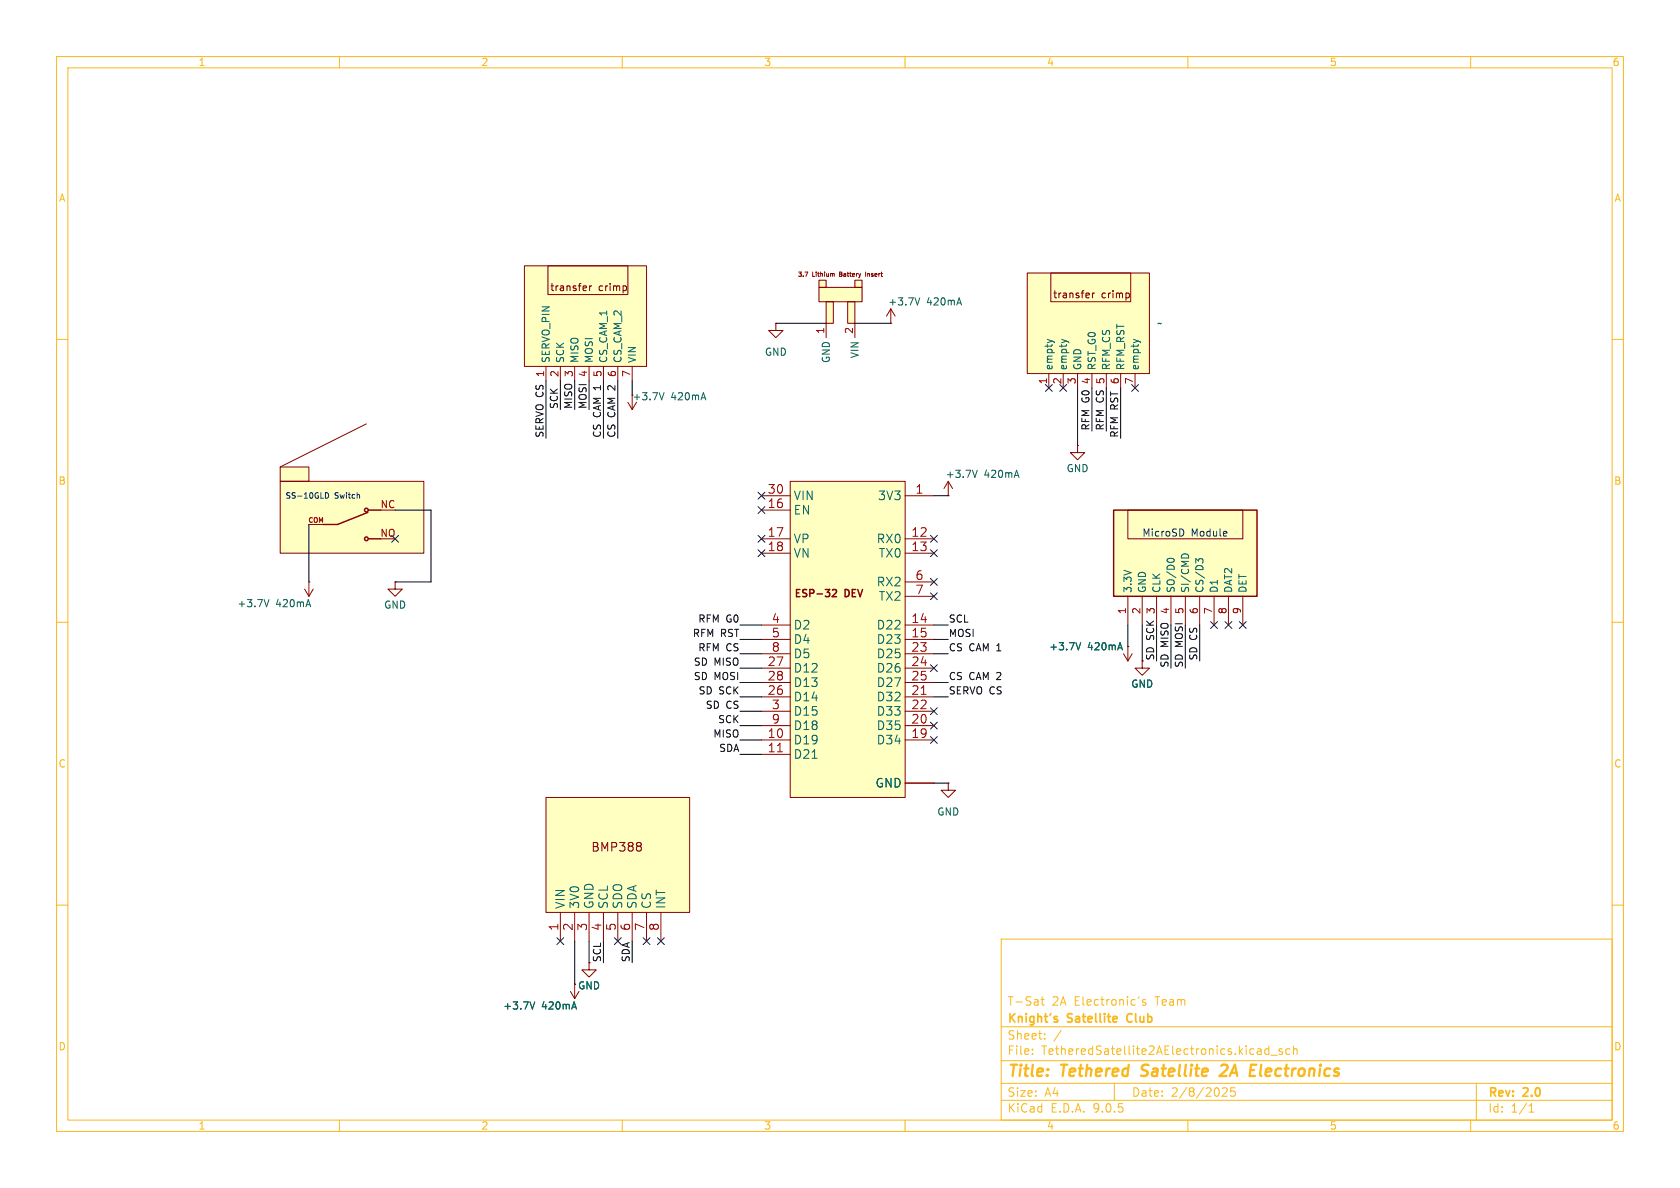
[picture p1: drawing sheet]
<svg xmlns="http://www.w3.org/2000/svg" width="297mm" height="210mm" viewBox="0 0 297 210" stroke-linecap="round" stroke-linejoin="round" font-family="sans-serif">
<g fill="none" stroke="#f9b91d" stroke-width=".18">
<path d="M10 10h277v190h-277zM12 12h273v186h-273zM60 10v2M110 10v2M160 10v2M210 10v2M260 10v2M10 60h2M285 60h2M10 110h2M285 110h2M10 160h2"/>
<path d="M177 166h108v32h-108zM184 176.7h.6M184.2 176.2v1.3l.4 .2M201.4 176.2l-.2 .3M202.5 176.8l-.3-.1-.2 .2v.2l.5 .2v.3h-.5M285 160h2M60 198v2M110 198v2M160 198v2M177 194.5h108M177 191.5h108M177 187.5h108"/>
<path d="M177 181.5h108M182.5 186.3v.1M182.5 185.5v.1M184.7 183.6v.1M184.7 182.8v.1M187.6 182.1l-1.3 2M197 191.5v3M210 198v2M216.1 192.4l.6-.1 .2 .1 .1 .3-1 1.1h1M218.3 192.3h-.7l-.1 .7 .2-.1h.5l.2 .3-.1 .5-.2 .1-.6-.1M224.3 184.9v1.5M224.3 185.5l-.4-.1-.3 .3v.4l.1 .2h.6"/>
<path d="M224.7 186.5h1.1M226.7 185.5l-.4-.1-.2 .2 .1 .2 .5 .2v.3h-.6M228 185.5l-.4-.1-.3 .3v.4l.2 .2h.5M228.7 185.5l.2-.1 .3 .1 .1 .9M228.7 184.9v1.5M260 198v2M261 191.5v6.5M270.3 196.6h.9M270.3 195.5l.4-.4v1.5"/>
</g>
<path d="M201.7 190.1l.3 .1M202 188.4l-.1 .2v.4M216.7 188.2h-.5l-.3 .2M216.9 189.1l-1.3 1.1h1.2M221.2 188.2h.9" fill="none" stroke="#f9b91d" stroke-width=".4"/>
<path d="M199.3 179.4l-.1 .4 .1 .7M186.9 180.3v.3" fill="none" stroke="#f9b91d" stroke-width=".3"/>
<path d="M69.8 102.9v1.2h1.3l-1.3 1.3-1.2-1.3h1.2M69.8 102.9h.1M104.1 170.2v1.3h1.3l-1.3 1.2-1.2-1.2h1.2M104.1 170.2h.1" fill="none" stroke="#840000" stroke-width=".18"/>
<path d="M92.7 47h21.6v17.8h-21.6z" fill="#ffffc2"/>
<g fill="none" stroke="#840000" stroke-width=".18">
<path d="M92.7 47h21.6v17.8h-21.6zM96.9 47h14.1v5.1h-14.1zM104.2 50.5v.9M104.6 50.5l-.4 .3M110.6 50.6l.2 .2-.2 .5M96.5 64.8v2.5M99.1 64.8v2.5M101.6 64.8v2.5M104.1 64.8v2.5M106.7 64.8v2.5M109.2 64.8v2.5M111.8 64.8v2.5"/>
<path d="M167.6 138.4v1.3h1.3l-1.3 1.3-1.2-1.3h1.2M167.6 138.4h.1"/>
</g>
<g fill="#ffffc2">
<path d="M49.5 82.6h5.1v2.5h-5.1z"/>
<path d="M49.5 85.1h25.4v12.7h-25.4z"/>
</g>
<path d="M157.5 57.2h.1M157.5 54.6l-.8 1.3M157.5 54.6l.7 1.3M157.5 54.6v2.6M64.8 74.9l-15.3 7.7M111 71.1l.8 1.3M111.8 69.9v2.5M112.5 71.1l-.7 1.3M49.5 82.6h5.1v2.5h-5.1zM49.5 85.1h25.4v12.7h-25.4zM54.6 92.7h2.5" fill="none" stroke="#840000" stroke-width=".18"/>
<g fill="none" stroke="#840000" stroke-width=".25">
<path d="M65 90.6l-5.3 2.1h-2.6M65.2 90.2h2.1M65.2 95.3h2.1"/>
<circle cx="64.8" cy="90.2" r=".33"/>
<circle cx="64.8" cy="95.3" r=".33"/>
</g>
<path d="M57.5 87.1a.5 .5 0 0 1 .6 .5 .5 .5 0 0 1-.6 .5z" fill="none" stroke="#00f" stroke-width=".18"/>
<path d="M162.6 52.6l-.4 1.3M117.4 69.4l-.4 1.3" fill="none" stroke="#006464" stroke-width=".18"/>
<path d="M96.5 141h25.4v20.3h-25.4z" fill="#ffffc2"/>
<g fill="none" stroke="#840000" stroke-width=".18">
<path d="M190.5 78.7v1.3h1.3l-1.3 1.3-1.3-1.3h1.3M190.5 78.7h.1M53.8 104.1l.8 1.3M54.6 102.9h.1M54.6 102.9v2.5M55.4 104.1l-.8 1.3M96.5 141h25.4v20.3h-25.4zM113.2 149l.2 .2-.2 .3M113.2 149.7l.2 .2-.2 .5M99.1 161.3v5.1M100.8 175.3l.8 1.2M101.6 161.3v5.1"/>
<path d="M101.6 174v2.5M102.4 175.3l-.8 1.2M104.1 161.3v5.1M106.7 161.3v5.1M109.2 161.3v5.1M111.8 161.3v5.1M114.3 161.3v5.1M116.8 161.3v5.1"/>
</g>
<path d="M47.5 106l-.4 1.3M94.5 177.1l-.4 1.3" fill="none" stroke="#006464" stroke-width=".18"/>
<path d="M196.9 90.2h25.3v15.2h-25.3z" fill="#ffffc2"/>
<path d="M196.9 90.2h25.3v15.2h-25.3z" fill="none" stroke="#840000" stroke-width=".25"/>
<path d="M199.4 90.2h20.3v5.1h-20.3zM199.4 105.4v5.1M201.9 105.4v5.1M204.5 105.4v5.1M207 105.4v5.1M209.5 105.4v5.1M212.1 105.4v5.1M214.6 105.4v5.1M217.2 105.4v5.1M219.7 105.4v5.1" fill="none" stroke="#840000" stroke-width=".18"/>
<path d="M209.2 93.7l.1 .4-.1 .5" fill="none" stroke="#00f" stroke-width=".18"/>
<path d="M206.3 99.1a.68 .68 0 0 1 .7-.4 .68 .68 0 0 1 .6 .4M208.9 98.3a.68 .68 0 0 1 .6-.4 .68 .68 0 0 1 .6 .4M212.7 99.4v-.4l-.3-.2h-.4l-.1 .4-.5-.4v.7" fill="none" stroke="#006464" stroke-width=".18"/>
<path d="M181.6 48.3h21.6v17.7h-21.6z" fill="#ffffc2"/>
<path d="M181.6 48.3h21.6v17.7h-21.6zM185.8 48.3h14.1v5h-14.1zM193.1 51.8v.8M193.5 51.8l-.4 .2M199.5 51.9l.2 .1-.2 .6M185.4 66v2.6M188 66v2.6M190.5 66v2.6M193 66v2.6M195.6 66v2.6M198.1 66v2.6M200.7 66v2.6" fill="none" stroke="#840000" stroke-width=".18"/>
<path d="M185.2 60l.8 .3M187.7 60l.8 .3M200.4 60l.8 .3" fill="none" stroke="#006464" stroke-width=".18"/>
<path d="M139.7 85.1h20.3v55.9h-20.3z" fill="#ffffc2"/>
<g fill="none" stroke="#840000" stroke-width=".18">
<path d="M134.6 87.6h5.1M134.6 90.2h5.1M134.6 95.3h5.1M134.6 97.8h5.1M139.7 85.1h20.3v55.9h-20.3zM160 87.6h5.1M160 95.3h5.1M160 97.8h5.1M167.6 87.6h.1M167.6 85.1l-.7 1.3M167.6 85.1l.8 1.3M167.6 85.1v2.5"/>
<path d="M134.6 110.5h5.1M134.6 113h5.1M134.6 115.6h5.1M134.6 118.1h5.1M160 110.5h5.1M160 113h5.1M160 115.6h5.1M160 118.1h5.1M160 102.9h5.1M160 105.4h5.1M134.6 120.7h5.1M134.6 123.2h5.1"/>
<path d="M134.6 125.7h5.1M134.6 128.3h5.1M134.6 130.8h5.1M134.6 133.4h5.1M160 120.7h5.1M160 123.2h5.1M160 125.7h5.1M160 128.3h5.1M160 130.8h5.1M160 138.4h5.1"/>
</g>
<path d="M147.2 104.3l.4-.1 .3 .4-.8 .9h.8" fill="none" stroke="#840000" stroke-width=".25"/>
<path d="M172.8 83.1l-.5 1.3M143.6 134h.8" fill="none" stroke="#006464" stroke-width=".18"/>
<path d="M137.5 132.9h.8M162.9 122.7h.8" fill="none" stroke="#a90000" stroke-width=".18"/>
<g fill="#ffffc2">
<path d="M144.8 49.5h1.2v1.3h-1.2z"/>
<path d="M144.8 50.8h7.6v2.5h-7.6z"/>
<path d="M146 53.3h1.3v3.9h-1.3z"/>
<path d="M149.9 53.3h1.2v3.9h-1.2z"/>
<path d="M151.1 49.5h1.3v1.3h-1.3z"/>
</g>
<g fill="none" stroke="#840000" stroke-width=".18">
<path d="M137.2 57.2v1.2h1.2l-1.2 1.3-1.3-1.3h1.3M137.2 57.2h.1M142.3 48.1h.5l-.3 .8M144.8 49.5h1.2v1.3h-1.2zM144.8 50.8h7.6v2.5h-7.6zM146 53.3h1.3v3.9h-1.3zM146 57.2v2.5M147.3 48.4l.2 .1v.4M149.9 53.3h1.2v3.9h-1.2zM151.1 49.5h1.3v1.3h-1.3zM151.1 57.2v2.5M153 48.1v.8"/>
<path d="M198.6 115.6l.8 1.2M199.4 114.3h.1M199.4 114.3v2.5M200.2 115.6l-.8 1.2M201.9 116.8v1.3h1.3l-1.3 1.3-1.2-1.3h1.2M201.9 116.8h.1M104.1 170.2h.1"/>
</g>
<path d="M191.1 113.6l-.5 1.3M94.5 177.1l-.4 1.3" fill="none" stroke="#006464" stroke-width=".18"/>
<g fill="none" stroke="#000" stroke-width=".18">
<path d="M137.2 57.2h8.8M151.1 57.2h6.4M96.5 67.3v10.2M99.1 67.3v5.1M101.6 67.3v5.1M104.1 67.3v5.1M106.7 67.3v10.2M109.2 67.3v10.2M111.8 67.3v2.6M190.5 68.6v10.1M193 68.6v7.6M195.6 68.6v7.6"/>
<path d="M198.1 68.6v8.9M54.6 92.7v10.2M69.8 90.2h6.4v12.7h-6.4M165.1 87.6h2.5M130.8 113h3.8M130.8 118.1h3.8M130.8 110.5h3.8M130.8 115.6h3.8M165.1 113h2.5M165.1 110.5h2.5M165.1 115.6h2.5M199.4 110.5v3.8"/>
<path d="M201.9 110.5v6.3M204.5 110.5v6.3M207 110.5v7.6M209.5 110.5v7.6M212.1 110.5v6.3M130.8 123.2h3.8M130.8 125.7h3.8M130.8 120.7h3.8M130.8 128.3h3.8M130.8 133.4h3.8M130.8 130.8h3.8M165.1 138.4h2.5"/>
<path d="M165.1 123.2h2.5M165.1 120.7h2.5M101.6 166.4v7.6M104.1 166.4v3.8M106.7 166.4v3.8M111.8 166.4v3.8"/>
</g>
<g fill="none" stroke="#000084" stroke-width=".18">
<path d="M184.8 68l1.2 1.2M186 68l-1.2 1.2M187.4 68l1.2 1.2M188.6 68l-1.2 1.2M200.1 68l1.2 1.2M201.3 68l-1.2 1.2M69.2 94.6l1.3 1.3M70.5 94.6l-1.3 1.3M134 87l1.2 1.2M134 89.6l1.2 1.2M134 94.6l1.2 1.3M134 97.2l1.2 1.2"/>
<path d="M135.2 87l-1.2 1.2M135.2 89.6l-1.2 1.2M135.2 94.6l-1.2 1.3M135.2 97.2l-1.2 1.2M164.5 97.2l1.2 1.2M164.5 94.6l1.2 1.3M165.7 97.2l-1.2 1.2M165.7 94.6l-1.2 1.3M164.5 102.3l1.2 1.2M164.5 117.5l1.2 1.2M164.5 104.8l1.2 1.2M165.7 102.3l-1.2 1.2"/>
<path d="M165.7 117.5l-1.2 1.2M165.7 104.8l-1.2 1.2M214 109.9l1.2 1.2M215.2 109.9l-1.2 1.2M216.6 109.9l1.2 1.2M217.8 109.9l-1.2 1.2M219.1 109.9l1.2 1.2M220.3 109.9l-1.2 1.2M164.5 130.2l1.2 1.2M164.5 125.1l1.2 1.2M164.5 127.7l1.2 1.2M165.7 130.2l-1.2 1.2"/>
<path d="M165.7 125.1l-1.2 1.2M165.7 127.7l-1.2 1.2M98.5 165.8l1.2 1.2M99.7 165.8l-1.2 1.2M108.6 165.8l1.2 1.2M109.8 165.8l-1.2 1.2M113.7 165.8l1.2 1.2M114.9 165.8l-1.2 1.2M116.2 165.8l1.2 1.2M117.4 165.8l-1.2 1.2"/>
</g>
<g font-size="2.8" fill="#f9b91d">
<text x="178" y="190.9">Title:</text>
<text x="187.7" y="190.9">Tethered</text>
<text x="202.6" y="190.9">Satellite</text>
<text x="217.4" y="190.9">2A</text>
<text x="223.4" y="190.9">Electronics</text>
</g>
<g font-size="2.1" fill="#a90000">
<text x="135.6" y="87.4">30</text>
<text x="135.6" y="89.9">16</text>
<text x="161.8" y="87.4">1</text>
<text x="135.6" y="95">17</text>
<text x="161" y="95">12</text>
<text x="135.6" y="97.5">18</text>
<text x="161" y="97.5">13</text>
<text x="161.8" y="102.6">6</text>
<text x="161.8" y="105.2">7</text>
<text x="136.4" y="110.2">4</text>
<text x="136.4" y="112.8">5</text>
<text x="161" y="110.2">14</text>
<text x="161" y="112.8">15</text>
<text x="135.6" y="117.9">27</text>
<text x="136.4" y="115.3">8</text>
<text x="161" y="115.3">23</text>
<text x="161" y="117.9">24</text>
<text x="135.6" y="120.4">28</text>
<text x="135.6" y="122.9">26</text>
<text x="136.4" y="125.5">3</text>
<text x="161" y="120.4">25</text>
<text x="161" y="122.9">21</text>
<text x="161" y="125.5">22</text>
<text x="135.6" y="130.6">10</text>
<text x="136.4" y="128">9</text>
<text x="161" y="128">20</text>
<text x="161" y="130.6">19</text>
<text x="135.6" y="133.1">11</text>
<text x="98.8" y="164.6" transform="rotate(-90 98.8 164.6)">1</text>
<text x="101.3" y="164.6" transform="rotate(-90 101.3 164.6)">2</text>
<text x="103.9" y="164.6" transform="rotate(-90 103.9 164.6)">3</text>
<text x="106.4" y="164.6" transform="rotate(-90 106.4 164.6)">4</text>
<text x="109" y="164.6" transform="rotate(-90 109 164.6)">5</text>
<text x="111.5" y="164.6" transform="rotate(-90 111.5 164.6)">6</text>
<text x="114" y="164.6" transform="rotate(-90 114 164.6)">7</text>
<text x="116.6" y="164.6" transform="rotate(-90 116.6 164.6)">8</text>
</g>
<g font-size="2.1" fill="#006464">
<text x="140.2" y="88.6">VIN</text>
<text x="155.2" y="88.6">3V3</text>
<text x="140.2" y="91.2">EN</text>
<text x="140.2" y="96.2">VP</text>
<text x="140.2" y="98.8">VN</text>
<text x="154.9" y="96.2">RX0</text>
<text x="155.3" y="98.8">TX0</text>
<text x="154.9" y="103.9">RX2</text>
<text x="155.3" y="106.4">TX2</text>
<text x="140.2" y="111.5">D2</text>
<text x="154.9" y="111.5">D22</text>
<text x="140.2" y="114">D4</text>
<text x="140.2" y="116.6">D5</text>
<text x="140.2" y="119.1">D12</text>
<text x="154.9" y="114">D23</text>
<text x="154.9" y="116.6">D25</text>
<text x="154.9" y="119.1">D26</text>
<text x="140.2" y="121.6">D13</text>
<text x="140.2" y="124.2">D14</text>
<text x="154.9" y="121.6">D27</text>
<text x="154.9" y="124.2">D32</text>
<text x="140.2" y="126.7">D15</text>
<text x="140.2" y="129.3">D18</text>
<text x="140.2" y="131.8">D19</text>
<text x="154.9" y="126.7">D33</text>
<text x="154.9" y="129.3">D35</text>
<text x="154.9" y="131.8">D34</text>
<text x="140.2" y="134.3">D21</text>
<text x="154.7" y="139.4">GND</text>
<text x="100.1" y="160.8" transform="rotate(-90 100.1 160.8)">VIN</text>
<text x="102.6" y="160.8" transform="rotate(-90 102.6 160.8)">3V0</text>
<text x="105.1" y="160.8" transform="rotate(-90 105.1 160.8)">GND</text>
<text x="107.7" y="160.8" transform="rotate(-90 107.7 160.8)">SCL</text>
<text x="110.2" y="160.8" transform="rotate(-90 110.2 160.8)">SDO</text>
<text x="112.8" y="160.8" transform="rotate(-90 112.8 160.8)">SDA</text>
<text x="115.3" y="160.8" transform="rotate(-90 115.3 160.8)">CS</text>
<text x="117.8" y="160.8" transform="rotate(-90 117.8 160.8)">INT</text>
</g>
<text font-size="2.1" fill="#840000" x="104.5" y="150.7">BMP388</text>
<g font-size="2.1" fill="#f9b91d">
<text x="178" y="178">T-Sat</text>
<text x="185.9" y="178">2A Electronic's</text>
<text x="204.4" y="178">Team</text>
<text x="178" y="184">Sheet:</text>
<text x="178" y="181.2">Knight's</text>
<text x="188.8" y="181.2">Satellite</text>
<text x="199.9" y="181.2">Club</text>
<text x="178" y="186.7">File:</text>
<text x="184.1" y="186.7">TetheredSatellite2AElectronics.kicad_sch</text>
<text x="178" y="196.9">KiCad</text>
<text x="178" y="194.1">Size:</text>
<text x="184.7" y="194.1">A4</text>
<text x="185.7" y="196.9">E.D.A.</text>
<text x="193.3" y="196.9">9.0.5</text>
<text x="200" y="194.1">Date:</text>
<text x="207" y="194.1">2/8/2025</text>
<text x="263" y="194.3">Rev:</text>
<text x="263" y="196.9">Id:</text>
<text x="267.1" y="196.9">1/1</text>
<text x="269.4" y="194.3">2.0</text>
</g>
<g font-size="1.8" fill="#f9b91d">
<text x="35" y="11.9">1</text>
<text x="85" y="11.9">2</text>
<text x="135" y="11.9">3</text>
<text x="185" y="11.9">4</text>
<text x="235" y="11.9">5</text>
<text x="285" y="11.9">6</text>
<text x="10.3" y="35.9">A</text>
<text x="285.3" y="35.9">A</text>
<text x="10.3" y="85.9">B</text>
<text x="285.3" y="85.9">B</text>
<text x="10.3" y="135.9">C</text>
<text x="285.3" y="135.9">C</text>
<text x="10.3" y="185.9">D</text>
<text x="285.3" y="185.9">D</text>
<text x="35" y="199.9">1</text>
<text x="85" y="199.9">2</text>
<text x="135" y="199.9">3</text>
<text x="185" y="199.9">4</text>
<text x="235" y="199.9">5</text>
<text x="285" y="199.9">6</text>
</g>
<g font-size="1.8" fill="#840000">
<text x="97.2" y="51.7">transfer</text>
<text x="105.8" y="51.7">crimp</text>
<text x="186.1" y="52.9">transfer</text>
<text x="194.7" y="52.9">crimp</text>
<text x="140.3" y="105.9">ESP-32</text>
<text x="149.4" y="105.9">DEV</text>
<text x="102.1" y="175.1">GND</text>
</g>
<g font-size="1.8" fill="#a90000">
<text x="145.8" y="59.1" transform="rotate(-90 145.8 59.1)">1</text>
<text x="150.9" y="59.1" transform="rotate(-90 150.9 59.1)">2</text>
<text x="98.8" y="66.7" transform="rotate(-90 98.8 66.7)">2</text>
<text x="106.4" y="66.7" transform="rotate(-90 106.4 66.7)">5</text>
<text x="109" y="66.7" transform="rotate(-90 109 66.7)">6</text>
<text x="111.5" y="66.7" transform="rotate(-90 111.5 66.7)">7</text>
<text x="185.2" y="68" transform="rotate(-90 185.2 68)">1</text>
<text x="187.7" y="68" transform="rotate(-90 187.7 68)">2</text>
<text x="190.2" y="68" transform="rotate(-90 190.2 68)">3</text>
<text x="192.8" y="68" transform="rotate(-90 192.8 68)">4</text>
<text x="200.4" y="68" transform="rotate(-90 200.4 68)">7</text>
<text x="67.2" y="89.9">NC</text>
<text x="67.1" y="95">NO</text>
<text x="199.1" y="108.7" transform="rotate(-90 199.1 108.7)">1</text>
<text x="201.7" y="108.7" transform="rotate(-90 201.7 108.7)">2</text>
<text x="206.8" y="108.7" transform="rotate(-90 206.8 108.7)">4</text>
<text x="209.3" y="108.7" transform="rotate(-90 209.3 108.7)">5</text>
<text x="211.8" y="108.7" transform="rotate(-90 211.8 108.7)">6</text>
<text x="214.4" y="108.7" transform="rotate(-90 214.4 108.7)">7</text>
<text x="216.9" y="108.7" transform="rotate(-90 216.9 108.7)">8</text>
<text x="219.5" y="108.7" transform="rotate(-90 219.5 108.7)">9</text>
</g>
<g font-size="1.8" fill="#006464">
<text x="156.9" y="54.2">+3.7V</text>
<text x="163.8" y="54.2">420mA</text>
<text x="204.5" y="58">~</text>
<text x="97.4" y="64.3" transform="rotate(-90 97.4 64.3)">SERVO_PIN</text>
<text x="99.9" y="64.3" transform="rotate(-90 99.9 64.3)">SCK</text>
<text x="102.5" y="64.3" transform="rotate(-90 102.5 64.3)">MISO</text>
<text x="105" y="64.3" transform="rotate(-90 105 64.3)">MOSI</text>
<text x="107.5" y="64.3" transform="rotate(-90 107.5 64.3)">CS_CAM_1</text>
<text x="110.1" y="64.3" transform="rotate(-90 110.1 64.3)">CS_CAM_2</text>
<text x="112.6" y="64.3" transform="rotate(-90 112.6 64.3)">VIN</text>
<text x="135.1" y="63.1">GND</text>
<text x="146.9" y="64.3" transform="rotate(-90 146.9 64.3)">GND</text>
<text x="152" y="63.4" transform="rotate(-90 152 63.4)">VIN</text>
<text x="186.3" y="65.5" transform="rotate(-90 186.3 65.5)">empty</text>
<text x="188.8" y="65.5" transform="rotate(-90 188.8 65.5)">empty</text>
<text x="191.4" y="65.5" transform="rotate(-90 191.4 65.5)">GND</text>
<text x="193.9" y="65.5" transform="rotate(-90 193.9 65.5)">RST_G0</text>
<text x="196.4" y="65.5" transform="rotate(-90 196.4 65.5)">RFM_CS</text>
<text x="199" y="65.5" transform="rotate(-90 199 65.5)">RFM_RST</text>
<text x="201.5" y="65.5" transform="rotate(-90 201.5 65.5)">empty</text>
<text x="111.7" y="71">+3.7V</text>
<text x="118.6" y="71">420mA</text>
<text x="188.5" y="83.7">GND</text>
<text x="167.1" y="84.7">+3.7V</text>
<text x="174" y="84.7">420mA</text>
<text x="41.9" y="107.5">+3.7V</text>
<text x="48.7" y="107.5">420mA</text>
<text x="67.8" y="107.8">GND</text>
<text x="200.3" y="104.9" transform="rotate(-90 200.3 104.9)">3.3V</text>
<text x="202.8" y="104.9" transform="rotate(-90 202.8 104.9)">GND</text>
<text x="205.3" y="104.9" transform="rotate(-90 205.3 104.9)">CLK</text>
<text x="207.9" y="104.9" transform="rotate(-90 207.9 104.9)">SO/D0</text>
<text x="210.4" y="104.9" transform="rotate(-90 210.4 104.9)">SI/CMD</text>
<text x="213" y="104.9" transform="rotate(-90 213 104.9)">CS/D3</text>
<text x="215.5" y="104.9" transform="rotate(-90 215.5 104.9)">D1</text>
<text x="218" y="104.9" transform="rotate(-90 218 104.9)">DAT2</text>
<text x="220.6" y="104.9" transform="rotate(-90 220.6 104.9)">DET</text>
<text x="185.4" y="115.2">+3.7V</text>
<text x="192.2" y="115.2">420mA</text>
<text x="199.9" y="121.8">GND</text>
<text x="165.6" y="144.4">GND</text>
<text x="88.9" y="178.7">+3.7V</text>
<text x="95.7" y="178.7">420mA</text>
</g>
<g font-size="1.8" fill="#0f0f0f">
<text x="96.2" y="77.5" transform="rotate(-90 96.2 77.5)">SERVO CS 1</text>
<text x="98.7" y="72.4" transform="rotate(-90 98.7 72.4)">SCK</text>
<text x="101.3" y="72.4" transform="rotate(-90 101.3 72.4)">MISO 3</text>
<text x="103.8" y="72.4" transform="rotate(-90 103.8 72.4)">MOSI 4</text>
<text x="106.3" y="77.5" transform="rotate(-90 106.3 77.5)">CS CAM 1</text>
<text x="108.9" y="77.5" transform="rotate(-90 108.9 77.5)">CS CAM 2</text>
<text x="192.7" y="76.2" transform="rotate(-90 192.7 76.2)">RFM G0</text>
<text x="195.2" y="76.2" transform="rotate(-90 195.2 76.2)">RFM CS 5</text>
<text x="197.8" y="77.5" transform="rotate(-90 197.8 77.5)">RFM RST 6</text>
<text x="122.4" y="112.7">RFM RST</text>
<text x="123.3" y="110.1">RFM G0</text>
<text x="167.6" y="112.7">MOSI</text>
<text x="167.6" y="110.1">SCL</text>
<text x="122.6" y="117.8">SD MISO</text>
<text x="123.3" y="115.2">RFM CS</text>
<text x="167.6" y="115.2">CS CAM 1</text>
<text x="204.1" y="116.8" transform="rotate(-90 204.1 116.8)">SD SCK 3</text>
<text x="206.7" y="118.1" transform="rotate(-90 206.7 118.1)">SD MISO</text>
<text x="209.2" y="118.1" transform="rotate(-90 209.2 118.1)">SD MOSI</text>
<text x="211.7" y="116.8" transform="rotate(-90 211.7 116.8)">SD CS</text>
<text x="122.6" y="120.3">SD MOSI</text>
<text x="123.4" y="122.8">SD SCK</text>
<text x="124.7" y="125.4">SD CS</text>
<text x="167.6" y="120.3">CS CAM 2</text>
<text x="167.6" y="122.8">SERVO CS</text>
<text x="126" y="130.5">MISO</text>
<text x="126.9" y="127.9">SCK</text>
<text x="127" y="133">SDA</text>
<text x="106.3" y="170.2" transform="rotate(-90 106.3 170.2)">SCL</text>
<text x="111.4" y="170.2" transform="rotate(-90 111.4 170.2)">SDA</text>
</g>
<g font-size="1.8" fill="#00f">
<text x="201.9" y="95.1">MicroSD</text>
<text x="210.6" y="95.1">Module</text>
</g>
<g font-size="1.4" fill="#00f">
<text x="50.4" y="88.4">SS-10GLD</text>
<text x="59.2" y="88.4">Switch</text>
</g>
<text font-size="1.2" fill="#a90000" x="54.4" y="92.5">COM</text>
<g font-size="1.1" fill="#840000">
<text x="140.9" y="49.1">3.7</text>
<text x="143.6" y="49.1">Lithium</text>
<text x="148.7" y="49.1">Battery</text>
<text x="153.6" y="49.1">Insert</text>
</g>
</svg>
